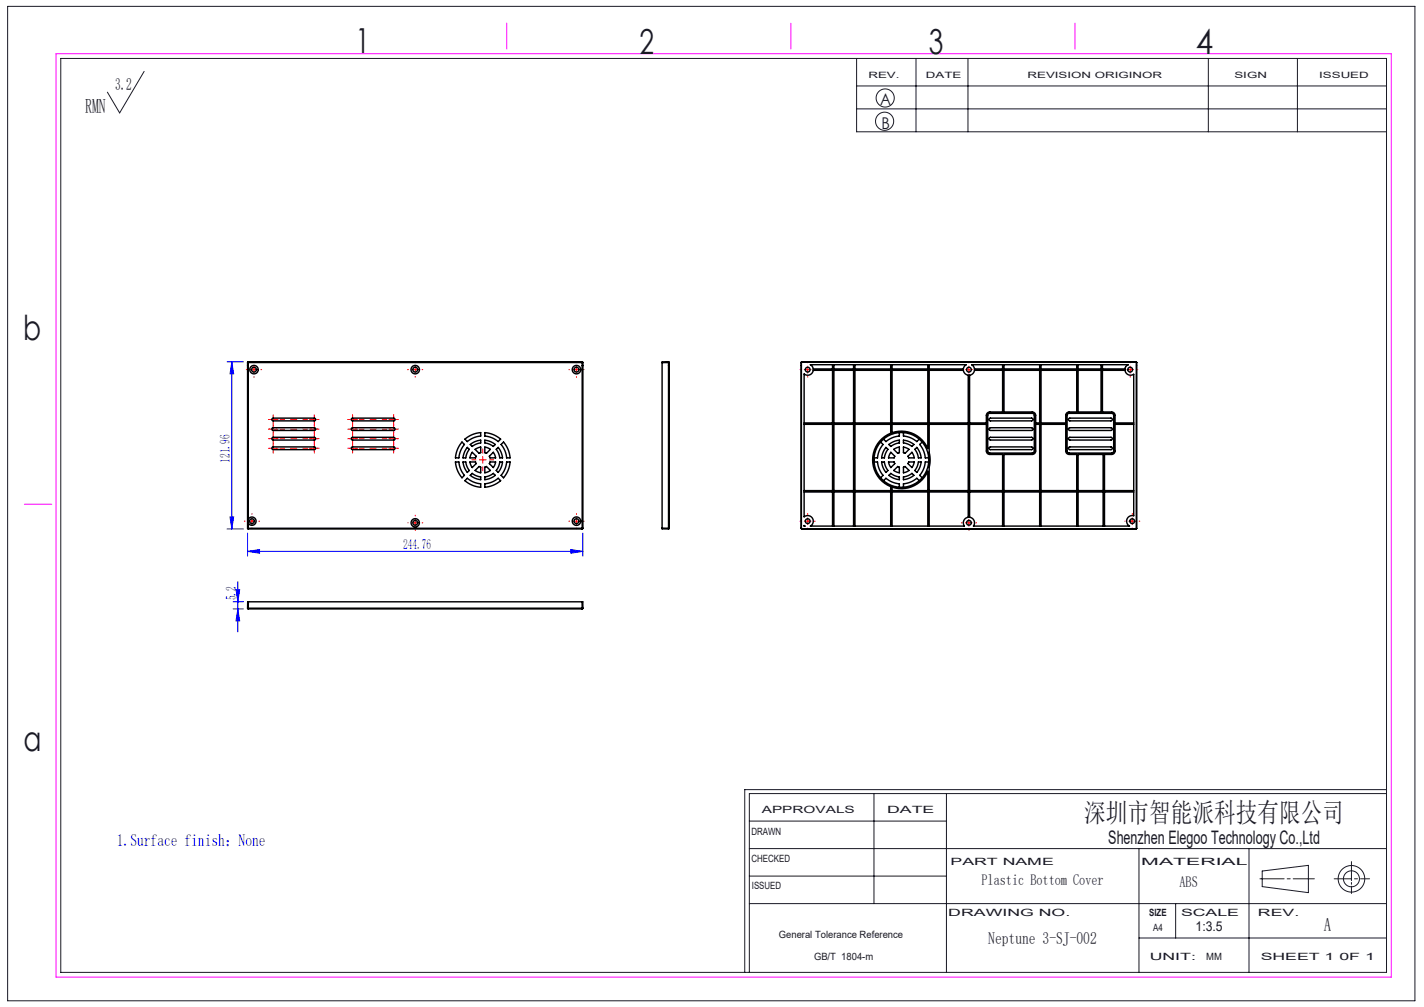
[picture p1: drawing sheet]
<svg xmlns="http://www.w3.org/2000/svg" width="297mm" height="210mm" viewBox="0 0 297 210" stroke-linecap="round" stroke-linejoin="round" font-family="sans-serif">
<g fill="none" stroke="#191924" stroke-width=".21">
<path d="M1.6 1.3h293.5v207.4h-293.5zM12.7 12.2h276.5v190.6h-276.5zM30.1 14.9l-5.1 8.6-2.6-4.3M178.7 12.2v15.3h110.5M178.7 17.9h110.5M191.1 12.2v15.3M201.9 12.2v15.3M252 12.2v15.3M270.6 12.2v15.3M178.7 22.7h110.5M156.3 177h132.9M156.3 171.2h41.1"/>
<path d="M182.3 165.5v22.9M197.4 165.5v37.3M237.6 177v25.8M260.5 177v25.8M281.9 179.7v4M289.2 165.5h-132.9v37.3M289.2 164.7h-133.9v38.1M156.3 188.4h132.9M156.3 182.7h41.1M237.6 195.6h51.6M245.2 188.4v7.2M262.8 183.3h5"/>
<path d="M263.3 181.6l9.6-1.1v5.7l-9.6-1.3zM268.5 183.3h.6M269.7 183.3h4.4M278.3 183.3h3.6M281.9 184v.4M281.9 184.8v1.5M282.5 183.3h.6M283.8 183.3h1.9"/>
<circle cx="184.5" cy="25.3" r="1.89"/>
<circle cx="184.6" cy="20.4" r="1.89"/>
<circle cx="281.9" cy="183.3" r="1.67"/>
<circle cx="281.9" cy="183.3" r="2.77"/>
</g>
<path d="M11.7 11.2h278.5v192.6h-278.5zM105.7 4.8v5.4M165 4.8v5.4M224.2 4.8v5.4M5.1 105.1h5.7" fill="none" stroke="#f0f" stroke-width=".21"/>
<g fill="none" stroke="#00f" stroke-width=".21">
<path d="M47.4 75.5h3.4M48.4 75.5l.3 2.5h-.7zM48.4 75.5v34.8M47.4 110.3h3.4M48 107.8h.7l-.3 2.5zM51.6 115l2.5-.4v.8zM51.6 111.2v4.8M51.6 115h70M119.1 114.6l2.5 .4-2.5 .4zM121.6 111.2v4.8M48.6 125.5h2.2M48.6 127h2.2"/>
<path d="M49.2 123h.8l-.4 2.5zM49.6 127l.4 2.5h-.8zM49.6 121.3v10.5"/>
</g>
<g fill="none" stroke="#f00" stroke-width=".21" stroke-dasharray="30.5 1.3 1.3 1.3">
<path d="M51.5 77.1h-.1M53 75.7v-.2M53 78.5v.2M54.4 77.1h.2M85.2 77.1h-.2M86.6 75.7v-.2M86.6 78.5v.2M88 77.1h.2M118.8 77.1h-.2M120.2 75.7v-.2M120.2 78.5v.2M121.7 77.1h.1"/>
<path d="M167 77.1h-.1M168.5 75.7v-.2M168.5 78.5v.2M169.9 77.1h.2M200.7 77.1h-.2M202.1 75.7v-.2M202.1 78.5v.2M203.5 77.1h.2M234.3 77.1h-.2M235.7 75.7v-.2M235.7 78.5v.2M237.1 77.1h.2"/>
<path d="M56.3 87.5h-.3M56.3 89.5h-.3M56.3 91.5h-.3M56.3 93.5h-.3M57 86.8v-.3M57 88.2v.3M57 88.8v-.3M57 90.2v.3M57 90.8v-.3M57 92.2v.3M57 92.8v-.3M57 94.2v.3"/>
<path d="M57.7 87.5h.3M57.7 89.5h.3M57.7 91.5h.3M57.7 93.5h.3M64.8 87.5h-.2M64.8 89.5h-.2M64.8 91.5h-.2M64.8 93.5h-.2M65.6 87.5v-.7M65.6 87.5h-.8M65.6 87.5v.7M65.6 87.5h.7"/>
<path d="M65.6 86.8v-.3M65.6 88.2v.3M65.6 89.5v-.7M65.6 89.5h-.8M65.6 89.5v.7M65.6 89.5h.7M65.6 88.8v-.3M65.6 90.2v.3M65.6 91.5v-.7M65.6 91.5h-.8M65.6 91.5v.7M65.6 91.5h.7"/>
<path d="M65.6 90.8v-.3M65.6 92.2v.3M65.6 93.5v-.7M65.6 93.5h-.8M65.6 93.5v.7M65.6 93.5h.7M65.6 92.8v-.3M65.6 94.2v.3M66.3 87.5h.3M66.3 89.5h.3M66.3 91.5h.3M66.3 93.5h.3"/>
<path d="M72.8 87.5h-.3M72.8 89.5h-.3M72.8 91.5h-.3M72.8 93.5h-.3M73.5 86.8v-.3M73.5 88.2v.3M73.5 88.8v-.3M73.5 90.2v.3M73.5 90.8v-.3M73.5 92.2v.3M73.5 92.8v-.3M73.5 94.2v.3"/>
<path d="M74.3 87.5h.2M74.3 89.5h.2M74.3 91.5h.2M74.3 93.5h.2M81.4 87.5h-.3M81.4 89.5h-.3M81.4 91.5h-.3M81.4 93.5h-.3M82.1 87.5v-.7M82.1 87.5h-.7M82.1 87.5v.7M82.1 87.5h.7"/>
<path d="M82.1 86.8v-.3M82.1 88.2v.3M82.1 89.5v-.7M82.1 89.5h-.7M82.1 89.5v.7M82.1 89.5h.7M82.1 88.8v-.3M82.1 90.2v.3M82.1 91.5v-.7M82.1 91.5h-.7M82.1 91.5v.7M82.1 91.5h.7"/>
<path d="M82.1 90.8v-.3M82.1 92.2v.3M82.1 93.5v-.7M82.1 93.5h-.7M82.1 93.5v.7M82.1 93.5h.7M82.1 92.8v-.3M82.1 94.2v.3M82.8 87.5h.3M82.8 89.5h.3M82.8 91.5h.3M82.8 93.5h.3"/>
<path d="M99.3 95.9h-.9M100.7 94.5v-.9M100.7 97.3v.9M102.1 95.9h.9M51.1 108.7h-.1M52.5 107.3v-.2M52.5 110.1v.2M54 108.7h.1M85.2 109h-.2M86.6 107.6v-.2M86.6 110.5v.1M88 109h.2"/>
<path d="M118.8 108.7h-.2M120.2 107.3v-.2M120.2 110.1v.2M121.7 108.7h.1M167 108.7h-.1M168.5 107.3v-.2M168.5 110.1v.2M169.9 108.7h.2M200.7 109h-.2M202.1 107.6v-.2M202.1 110.5v.1M203.5 109h.2"/>
<path d="M234.7 108.7h-.1M236.1 107.3v-.2M236.1 110.1v.2M237.6 108.7h.1"/>
</g>
<path d="M58.4 87.5h5.7M58.4 89.5h5.7M58.4 91.5h5.7M58.4 93.5h5.7M75 87.5h5.7M75 89.5h5.7M75 91.5h5.7M75 93.5h5.7" fill="none" stroke="#f00" stroke-width=".21" stroke-dasharray="30.5 1.3 1.3 1.3" stroke-dashoffset="29.5"/>
<g fill="none" stroke="#f00" stroke-width=".21">
<path d="M52.3 77.1h1.4M53 76.4v1.4M85.9 77.1h1.4M86.6 76.4v1.4M119.5 77.1h1.4M120.2 76.4v1.4M167.7 77.1h1.5M168.5 76.4v1.4M201.4 77.1h1.4M202.1 76.4v1.4M235 77.1h1.4M235.7 76.4v1.4"/>
<path d="M56.3 87.5h1.4M56.3 89.5h1.4M56.3 91.5h1.4M56.3 93.5h1.4M57 86.8v1.4M57 88.8v1.4M57 90.8v1.4M57 92.8v1.4M72.8 87.5h1.5M72.8 89.5h1.5M72.8 91.5h1.5M72.8 93.5h1.5"/>
<path d="M73.5 86.8v1.4M73.5 88.8v1.4M73.5 90.8v1.4M73.5 92.8v1.4M100 95.9h1.4M100.7 95.2v1.4M51.8 108.7h1.5M52.5 108v1.4M85.9 109h1.4M86.6 108.3v1.4M119.5 108.7h1.4M120.2 108v1.4"/>
<path d="M167.7 108.7h1.5M168.5 108v1.4M201.4 109h1.4M202.1 108.3v1.4M235.4 108.7h1.5M236.1 108v1.4"/>
</g>
<g fill="#00f">
<path d="M51.6 115l2.5-.4v.8zM119.1 114.6l2.5 .4-2.5 .4z"/>
<path d="M48.4 75.5l.3 2.5h-.7zM48 107.8h.7l-.3 2.5zM49.2 123h.8l-.4 2.5zM49.6 127l.4 2.5h-.8z"/>
</g>
<g fill="none" stroke="#000" stroke-width=".3">
<path d="M51.6 75.6h.2M51.6 75.6v34.6M51.8 75.5l-.2 .1M51.8 76.2h-.2M51.8 75.5v.1M51.8 75.6v32.7M51.8 75.6h69.6M51.8 75.5h69.6M121.4 75.5l.2 .1M121.4 75.6h.2M121.4 75.5v.1M121.4 75.6v34.6"/>
<path d="M121.6 76.2h-.2M121.6 75.6v34.6M138.1 75.6v34.5M139.4 75.6h.2M139.4 75.5v.1M139.4 75.5l.2 .1M139.4 75.5h-1.3v.1M139.4 75.6v34.6M139.4 75.6h-1.3M139.6 76.2h-.2M139.6 75.6v34.6M167.1 75.6h.1"/>
<path d="M167.1 75.6v34.6M167.1 75.6v34.5M167.3 75.5l-.2 .1M167.3 75.5h69.6M167.3 75.5h.1M169 76.1h32.5a1.17 1.17 0 0 0-.3 1.7 1.17 1.17 0 0 0 1.8 0 1.17 1.17 0 0 0-.4-1.7h32.7a1.15 1.15 0 0 0-.5 1.6 1.15 1.15 0 0 0 1.7 .4v29.5a1.17 1.17 0 0 0-1.4 .6 1.17 1.17 0 0 0 .5 1.5h-32.6a1.17 1.17 0 0 0-.9-1.8 1.17 1.17 0 0 0-1 1.8h-32.1a1.17 1.17 0 0 0 .4-1.7 1.17 1.17 0 0 0-1.7-.2v-29.8a1.17 1.17 0 0 0 1.7-.3 1.17 1.17 0 0 0-.4-1.6zM169.6 77.2h4v11h-5.9M173.6 76.1v.8h-4M173.9 77.2h4.1v11h-4.1zM173.9 76.1v.8h4.1v-.8M178.3 77.2h7.5v11h-7.5zM178.3 76.1v.8h7.5v-.8"/>
<path d="M186.1 77.2h7.4v11h-7.4zM186.1 76.1v.8h7.4v-.8M193.8 76.1v.8h7.1M200.9 77.2h-7.1v11h8.1v-10M203.2 77.2h5.9v8.7h-2.7a.71 .71 0 0 0-.7 .7v1.6h-3.5v-10M209.1 76.1v.8h-5.9M209.4 77.2h7.4v11h-.8v-1.6a.71 .71 0 0 0-.7-.7h-5.9zM209.4 76.1v.8h7.4v-.8M217.1 77.2h7.5v8.7h-1.6a.71 .71 0 0 0-.7 .7v1.6h-5.2zM217.1 76.1v.8h7.5v-.8M224.9 76.1v.8h4.7v-.8M224.9 77.2h4.7v8.7h-4.7z"/>
<path d="M229.9 76.1v.8h4.7M234.6 77.2h-4.7v8.7h1.9a.71 .71 0 0 1 .8 .7v1.6h3.9M236.9 75.5l.1 .1M236.9 75.5l.2 .1M236.9 75.5h.1M237.1 75.6v34.6M237.1 75.6h-.1M56.8 91.3l8.8-.1a.29 .29 0 0 1 .2 .3 .29 .29 0 0 1-.2 .3h-8.6l-.3-.2zM56.8 89.3l8.8-.1a.29 .29 0 0 1 .2 .3 .29 .29 0 0 1-.2 .3h-8.6l-.3-.2zM56.8 93.3l8.8-.1a.29 .29 0 0 1 .2 .3 .29 .29 0 0 1-.2 .3h-8.6l-.3-.2zM56.8 87.3l8.8-.1a.29 .29 0 0 1 .2 .3 .29 .29 0 0 1-.2 .3h-8.6l-.3-.2zM73.3 91.3l8.8-.1a.29 .29 0 0 1 .3 .3 .29 .29 0 0 1-.3 .3h-8.6l-.2-.2z"/>
<path d="M73.3 89.3l8.8-.1a.29 .29 0 0 1 .3 .3 .29 .29 0 0 1-.3 .3h-8.6l-.2-.2zM73.3 93.3l8.8-.1a.29 .29 0 0 1 .3 .3 .29 .29 0 0 1-.3 .3h-8.6l-.2-.2zM73.3 87.3l8.8-.1a.29 .29 0 0 1 .3 .3 .29 .29 0 0 1-.3 .3h-8.6l-.2-.2zM95 96.3h.7a5 5 0 0 0 1.2 2.8l-.5 .5a5.7 5.7 0 0 1-1.4-3.3zM96.4 92.2l.5 .5a5 5 0 0 0-1.2 2.8h-.7a5.7 5.7 0 0 1 1.4-3.3zM96.6 96.3h.5l.3 1 .5 .8-.4 .4a4.1 4.1 0 0 1-.9-2.2zM97 91.6a5.7 5.7 0 0 1 3.3-1.4v.7a5 5 0 0 0-2.8 1.2zM97.5 99.7a5 5 0 0 0 2.8 1.2v.7a5.7 5.7 0 0 1-3.3-1.4zM97.5 93.3l.4 .4-.5 .8-.3 1h-.5a4.1 4.1 0 0 1 .9-2.2zM98 96.3h1.2l.1 .4-.8 .8zM98.1 92.7a4.1 4.1 0 0 1 2.2-.9v.6l-1 .2-.8 .5zM98.1 99.1l.4-.4 .8 .5 1 .3v.5a4.1 4.1 0 0 1-2.2-.9z"/>
<path d="M98.5 94.3l.8 .8-.1 .4h-1.2zM99.1 93.7l1.2-.5v1.2l-.4 .1zM99.9 97.3l.4 .1v1.2l-1.2-.5zM101.1 97.4l.4-.1 .8 .8-1.2 .5zM101.1 99.5l1-.3 .8-.5 .4 .4a4.1 4.1 0 0 1-2.2 .9zM101.1 93.2l1.2 .5-.8 .8-.4-.1zM101.1 91.8a4.1 4.1 0 0 1 2.2 .9l-.4 .4-.8-.5-1-.2zM101.1 90.2a5.7 5.7 0 0 1 3.3 1.4l-.5 .5a5 5 0 0 0-2.8-1.2zM102.1 95.1l.8-.8 .5 1.2h-1.2zM102.2 96.3h1.2l-.5 1.2-.8-.8zM103.9 93.3a4.1 4.1 0 0 1 .9 2.2h-.6l-.2-1-.5-.8zM104.2 96.3h.6a4.1 4.1 0 0 1-.9 2.2l-.4-.4 .5-.8z"/>
<path d="M105 92.2a5.7 5.7 0 0 1 1.4 3.3h-.7a5 5 0 0 0-1.2-2.8zM105.7 96.3h.7a5.7 5.7 0 0 1-1.4 3.3l-.5-.5a5 5 0 0 0 1.2-2.8zM167.7 88.5h5.9v13.8h-5.9M173.9 88.5h4.1v13.8h-4.1zM178.3 88.5h7.5v1.8a6 6 0 0 0-3.8 5.6 6 6 0 0 0 3.8 5.6v.8h-7.5zM182.3 96.3h.7a5 5 0 0 0 1.2 2.8l-.5 .5M183.7 92.2l.5 .5a5 5 0 0 0-1.2 2.8h-.7M183.9 96.3h.6l.2 1 .5 .8-.4 .4a4.1 4.1 0 0 1-.9-2.2zM184.8 93.3l.4 .4-.5 .8-.2 1h-.6a4.1 4.1 0 0 1 .9-2.2zM185.3 96.3h1.2l.1 .4-.8 .8zM185.4 92.7a4.1 4.1 0 0 1 2.2-.9v.6l-1 .2-.8 .5zM185.8 98.7l.8 .5 1 .3v.5a4.1 4.1 0 0 1-2.2-.9z"/>
<path d="M185.8 94.3l.8 .8-.1 .4h-1.2zM186.1 88.5h7.4v5a6 6 0 0 0-7.4-3.3zM186.4 98.1l.8-.8 .4 .1v1.2zM186.4 93.7l1.2-.5v1.2l-.4 .1zM187.6 90.2v.7a5 5 0 0 0-2.8 1.2l-.5-.5M188.4 90.2v.7a5 5 0 0 1 2.8 1.2l.5-.5M188.4 93.2l1.2 .5-.8 .8-.4-.1zM188.4 91.8a4.1 4.1 0 0 1 2.2 .9l-.4 .4-.8-.5-1-.2zM188.4 97.4l.4-.1 .8 .8-1.2 .5zM188.4 99.5l1-.3 .8-.5 .4 .4a4.1 4.1 0 0 1-2.2 .9zM189.4 95.1l.8-.8 .5 1.2h-1.2zM189.5 96.3h1.2l-.5 1.2-.8-.8z"/>
<path d="M191.2 93.3a4.1 4.1 0 0 1 .9 2.2h-.6l-.2-1-.5-.8zM191.5 96.3h.6a4.1 4.1 0 0 1-.9 2.2l-.4-.4 .5-.8zM192.3 92.2l-.5 .5a5 5 0 0 1 1.2 2.8h.7M193.7 96.3h-.7a5 5 0 0 1-1.2 2.8l.5 .5M193.8 88.5h8.1v13.8h-8.1v-4.8a6 6 0 0 0 0-3.1zM202.2 88.5h3.5v5.6a.71 .71 0 0 0 .7 .7h2.7v7.5h-6.9zM206.1 86.3l.3-.1h8.9l.3 .1 .1 .3v7.5l-.1 .3-.3 .1h-8.9l-.3-.1-.1-.3v-7.5zM206.4 91.3l8.8-.1a.29 .29 0 0 1 .2 .3 .29 .29 0 0 1-.2 .3h-8.6l-.3-.2zM206.4 87.3l8.8-.1a.29 .29 0 0 1 .2 .3 .29 .29 0 0 1-.2 .3h-8.6l-.3-.2zM206.4 93.3l8.8-.1a.29 .29 0 0 1 .2 .3 .29 .29 0 0 1-.2 .3h-8.6l-.3-.2zM206.4 89.3l8.8-.1a.29 .29 0 0 1 .2 .3 .29 .29 0 0 1-.2 .3h-8.6l-.3-.2zM209.4 94.8h5.9a.71 .71 0 0 0 .7-.7v-5.6h.8v13.8h-7.4z"/>
<path d="M217.1 88.5h5.2v5.6a.71 .71 0 0 0 .7 .7h1.6v7.5h-7.5zM222.7 86.3l.3-.1h8.8l.4 .1 .1 .3v7.5l-.1 .3-.4 .1h-8.8l-.3-.1-.1-.3v-7.5zM222.9 87.3l8.8-.1a.29 .29 0 0 1 .3 .3 .29 .29 0 0 1-.3 .3h-8.6l-.2-.2zM222.9 89.3l8.8-.1a.29 .29 0 0 1 .3 .3 .29 .29 0 0 1-.3 .3h-8.6l-.2-.2zM222.9 93.3l8.8-.1a.29 .29 0 0 1 .3 .3 .29 .29 0 0 1-.3 .3h-8.6l-.2-.2zM222.9 91.3l8.8-.1a.29 .29 0 0 1 .3 .3 .29 .29 0 0 1-.3 .3h-8.6l-.2-.2zM224.9 94.8h5.2v7.5h-5.2zM236.5 88.5h-3.9v5.6a.71 .71 0 0 1-.8 .7h-1.4v7.5h6.1M51.6 110.2l.2 .1M51.6 110.2h.2M51.8 108.3a.87 .87 0 0 1 1.3-.3 .87 .87 0 0 1 0 1.4 .87 .87 0 0 1-1.3-.3M51.8 108.3l-.1 .4 .1 .4"/>
<path d="M51.8 110.2v.1M51.8 110.2h69.6M51.8 109.1v1.1M51.8 110.3h69.6M101.1 100.9a5 5 0 0 0 2.8-1.2l.5 .5a5.7 5.7 0 0 1-3.3 1.4zM121.4 110.2h.2M121.4 110.2v.1M121.6 110.2l-.2 .1M138.1 110.1v.2h1.3M138.1 110.1l1.3 .1M139.4 110.2h.2M139.4 110.2v.1"/>
<path d="M139.6 110.2l-.2 .1M167.1 110.2l.2 .1M167.1 110.1l.2 .2M167.1 110.1v.1M167.3 110.3h69.6M167.3 110.3h.1M167.7 109.6l.2 .1zM167.7 102.6h5.9v7.1M173.9 109.7v-7.1h4.1v7.1M178.3 109.7v-7.1h7.5v7.1M184.3 100.2l.5-.5a5 5 0 0 0 2.8 1.2v.7M186.1 101.6a6 6 0 0 0 7.4-3.3v4h-7.4z"/>
<path d="M186.1 109.7v-7.1h7.4v7.1M191.7 100.2l-.5-.5a5 5 0 0 1-2.8 1.2v.7M201.9 107.9v-5.3h-8.1v7.1M202.2 107.9v-5.3h6.9v7.1M209.4 109.7v-7.1h7.4v7.1M217.1 109.7v-7.1h7.5v7.1M224.9 109.7v-7.1h5.2v7.1M236.5 102.6h-6.1v7.1M236.9 110.3h.1M237.1 110.2l-.2 .1M51.6 126.8l.2 .2M51.6 126.8h.2"/>
<path d="M51.8 126.8v.2M51.8 127h69.6M51.8 126.8h69.6M51.8 125.5h-.1l-.1 1.3M51.8 125.5v1.3M51.8 125.5h69.6M121.4 125.5h.1l.1 1.3M121.4 125.5v1.3M121.4 126.8v.2M121.4 126.8h.2M121.6 126.8l-.2 .2"/>
<circle cx="53" cy="77.1" r=".5"/>
<circle cx="53" cy="77.1" r=".89"/>
<circle cx="86.6" cy="77.1" r=".5"/>
<circle cx="86.6" cy="77.1" r=".89"/>
<circle cx="120.2" cy="77.1" r=".5"/>
<circle cx="120.2" cy="77.1" r=".89"/>
<circle cx="168.5" cy="77.1" r=".5"/>
<circle cx="202.1" cy="77.1" r=".5"/>
<circle cx="235.7" cy="77.1" r=".5"/>
<circle cx="188" cy="95.9" r="5.7"/>
<circle cx="52.5" cy="108.7" r=".5"/>
<circle cx="86.6" cy="109" r=".5"/>
<circle cx="86.6" cy="109" r=".87"/>
<circle cx="120.2" cy="108.7" r=".5"/>
<circle cx="120.2" cy="108.7" r=".89"/>
<circle cx="168.5" cy="108.7" r=".5"/>
<circle cx="202.1" cy="109" r=".5"/>
<circle cx="236.1" cy="108.7" r=".5"/>
</g>
<g font-size="7.2" fill="#191924">
<text x="74.1" y="11">1</text>
<text x="133.4" y="11.2">2</text>
<text x="193.7" y="11.3">3</text>
<text x="249.4" y="11.3">4</text>
<text x="4.8" y="70.9">b</text>
<text x="4.9" y="156.5">a</text>
</g>
<text font-size="5.6" fill="#191924" x="226.2" y="171.5">深圳市智能派科技有限公司</text>
<text font-size="4.2" fill="#191924" x="17.8" y="23.5">RMN</text>
<g font-size="3.9" fill="#191924">
<text x="231.2" y="176">Shenzhen Elegoo Technology Co.,Ltd</text>
<text x="276.1" y="194.2">A</text>
</g>
<g font-size="3.5" fill="#191924">
<text x="24" y="18.7">3.2</text>
<text x="206.1" y="196.8">Neptune 3-SJ-002</text>
</g>
<text font-size="3.5" fill="#00f" x="24.4" y="176.3">1.Surface finish：None</text>
<g font-size="3.4" fill="#191924">
<text x="183.6" y="22">A</text>
<text x="183.8" y="27">B</text>
</g>
<g font-size="3.2" fill="#191924">
<text x="204.7" y="184.6">Plastic Bottom Cover</text>
<text x="246" y="185.1">ABS</text>
</g>
<g font-size="2.9" fill="#00f">
<text x="47.9" y="96.5" transform="rotate(-90 47.9 96.5)">121.96</text>
<text x="84.1" y="114.6">244.76</text>
<text x="49.2" y="125.2" transform="rotate(-90 49.2 125.2)">5.2</text>
</g>
<text font-size="2.8" fill="#191924" x="249.4" y="194.2">1:3.5</text>
<g font-size="2.1" fill="#191924">
<text x="158.9" y="169.5">APPROVALS</text>
<text x="185" y="169.5">DATE</text>
<text x="156.7" y="174.2">DRAWN</text>
<text x="156.7" y="179.7">CHECKED</text>
<text x="156.8" y="185.4">ISSUED</text>
<text x="198.2" y="180.4">PART NAME</text>
<text x="238" y="180.4">MATERIAL</text>
<text x="197.8" y="191">DRAWING NO.</text>
<text x="239.7" y="191">SIZE</text>
<text x="246.3" y="191">SCALE</text>
<text x="262.4" y="191">REV.</text>
<text x="162.4" y="195.6">General Tolerance Reference</text>
<text x="240.5" y="194.1">A4</text>
<text x="169.8" y="200.2">GB/T 1804-m</text>
<text x="239.8" y="200.2">UNIT:</text>
<text x="251.6" y="200.2">MM</text>
<text x="262.9" y="200.2">SHEET 1 0F 1</text>
</g>
<g font-size="1.8" fill="#191924">
<text x="181.1" y="16.3">REV.</text>
<text x="193.1" y="16.3">DATE</text>
<text x="214.3" y="16.3">REVISION ORIGINOR</text>
<text x="257.5" y="16.3">SIGN</text>
<text x="275.1" y="16.3">ISSUED</text>
</g>
</svg>
